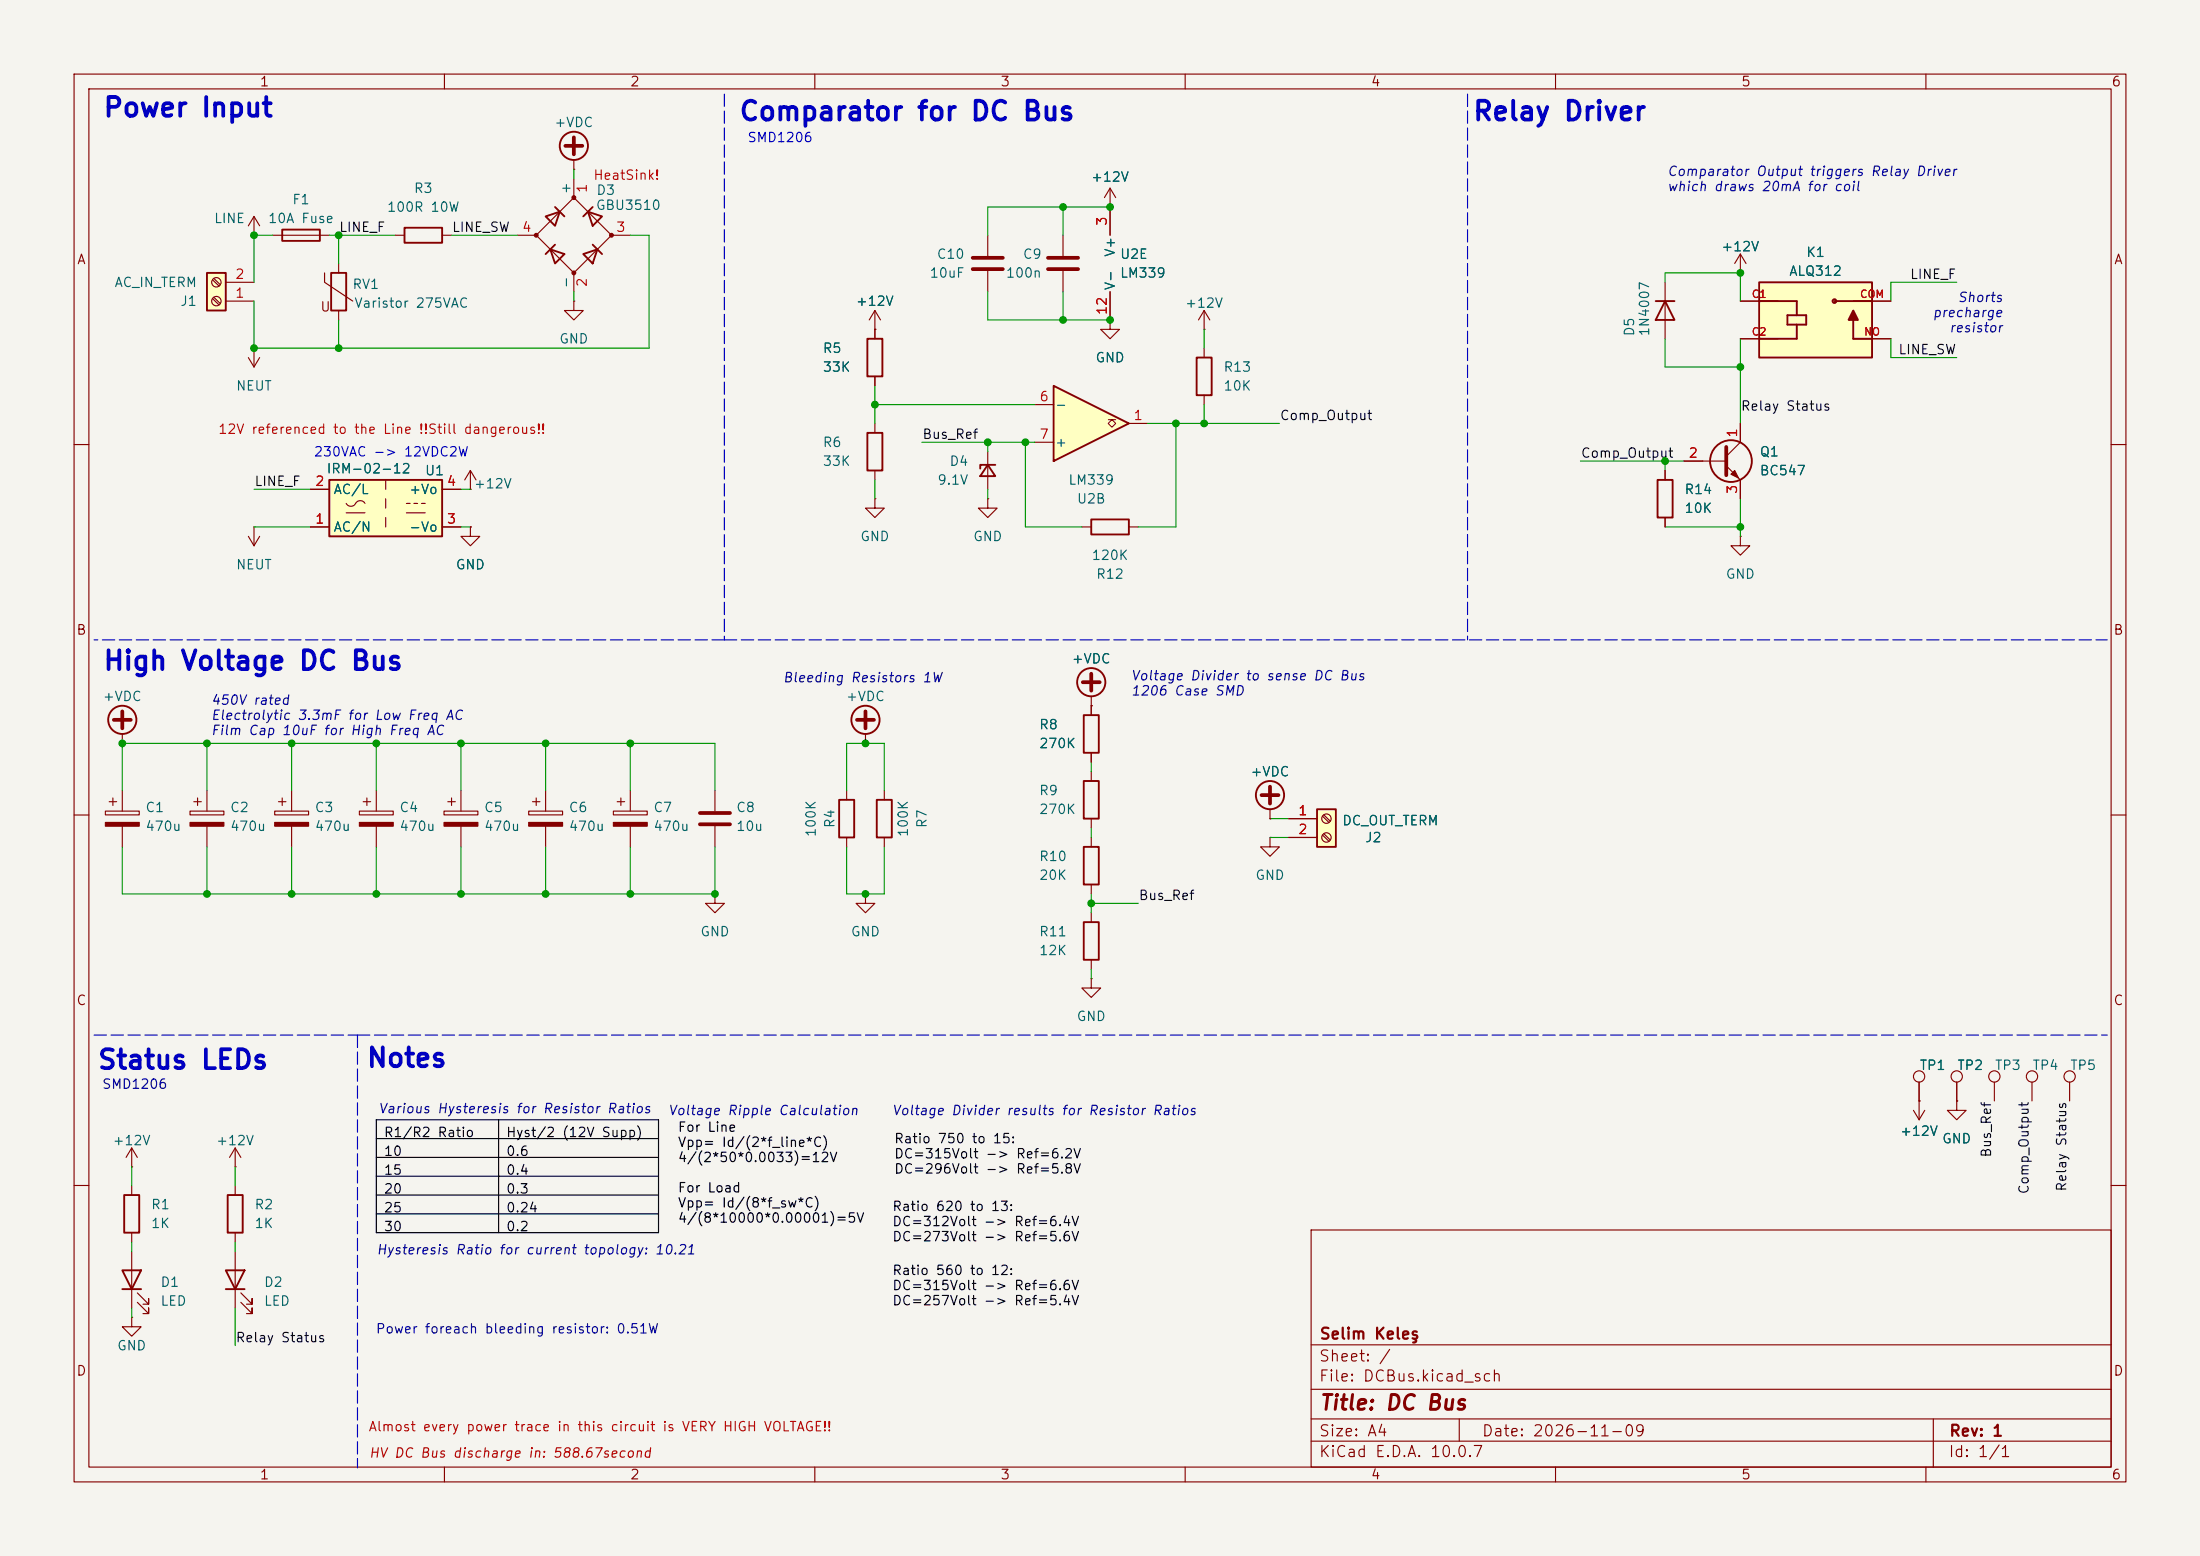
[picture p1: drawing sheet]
<svg xmlns="http://www.w3.org/2000/svg" width="297mm" height="210mm" viewBox="0 0 297 210" stroke-linecap="round" stroke-linejoin="round" font-family="sans-serif">
<path d="M0 0h297v210h-297z" fill="#f5f4ef" stroke="#f5f4ef" stroke-width=".14"/>
<g fill="none" stroke="#840000" stroke-width=".15">
<path d="M10 10h277v190h-277zM12 12h273v186h-273zM60 10v2M110 10v2M160 10v2M210 10v2M260 10v2M149.9 27.9h.1M149.9 25.4v6.4M149.9 39.4v3.8M149.9 25.4l-.8 1.3M149.9 25.4l.7 1.3"/>
<path d="M234.9 36.8h.1M234.9 34.3l.8 1.3M234.9 34.3l-.7 1.3M234.9 34.3v2.5M149.9 43.2v1.3h1.2l-1.2 1.2-1.3-1.2h1.3M149.9 43.2h.1M162.6 44.5h.1M162.6 41.9l-.8 1.3M162.6 41.9l.7 1.3M162.6 41.9v2.6M162.6 47v1.3M162.6 53.3v1.3"/>
<path d="M10 60h2M33.5 72.4l.8 1.3M34.3 71.1h.1M34.3 71.1v2.6M35.1 72.4l-.8 1.3M63.5 66h.1M63.5 71.1v1.3h1.3l-1.3 1.3-1.3-1.3h1.3M63.5 71.1h.1M63.5 63.5l-.8 1.3M63.5 63.5l.8 1.3M63.5 63.5v2.5M118.1 67.3v1.3h1.3l-1.3 1.3-1.3-1.3h1.3"/>
<path d="M118.1 67.3h.1M285 60h2M16.5 99.1v1.2M10 110h2M16.5 100.3h.1M59.9 109.5h4.6v.5h-4.6zM60.5 108.2h1M61 107.7v1M62.2 106.7v2.8M62.2 111.5v2.8M71.4 109.5h4.5v.5h-4.5zM71.9 108.2h1"/>
<path d="M72.4 107.7v1M73.7 106.7v2.8M73.7 111.5v2.8M82.8 109.5h4.6v.5h-4.6zM83.3 108.2h1M83.8 107.7v1M85.1 106.7v2.8M85.1 111.5v2.8M171.4 110.5h.1M171.4 113v1.3h1.3l-1.3 1.3-1.2-1.3h1.2M171.4 113h.1M171.4 109.2v1.3"/>
<path d="M285 110h2M147.3 132.1v1.3h1.3l-1.3 1.2-1.3-1.2h1.3M147.3 132.1h.1M17.8 157.5h.1M17.8 154.9v2.6M17.8 154.9l-.8 1.3M17.8 154.9l.7 1.3M31.7 157.5h.1M31.7 154.9v2.6M31.7 154.9l-.7 1.3M31.7 154.9l.8 1.3M258.3 149.9l.8 1.2"/>
<path d="M259.1 148.6h.1M259.1 146.1v5M259.8 149.9l-.7 1.2M264.2 148.6v1.3h1.2l-1.2 1.2-1.3-1.2h1.3M264.2 148.6h.1M264.2 146.1v2.5M279.4 146.1v2.5M10 160h2M17.8 160v1.3M17.8 166.4v1.2M31.7 160v1.3M31.7 166.4v1.2"/>
<path d="M177 166h108v32h-108zM285 160h2M60 198v2M110 198v2M160 198v2M177 194.5h108M177 191.5h108M177 187.5h108M177 181.5h108M197 191.5v3M210 198v2M260 198v2"/>
<path d="M261 191.5v6.5"/>
<circle cx="259.1" cy="145.3" r=".76"/>
<circle cx="264.2" cy="145.3" r=".76"/>
<circle cx="279.4" cy="145.3" r=".76"/>
</g>
<g fill="#840000" stroke="#840000" stroke-width=".15">
<path d="M71.4 111h4.5v.5h-4.5z"/>
<path d="M59.9 111h4.6v.5h-4.6z"/>
<path d="M82.8 111h4.6v.5h-4.6z"/>
</g>
<g fill="none" stroke="#840000" stroke-width=".25">
<path d="M161.5 48.3h2.1v5h-2.1zM16.8 161.3h2v5.1h-2zM30.7 161.3h2.1v5.1h-2.1z"/>
<circle cx="16.5" cy="97.2" r="1.9"/>
<circle cx="171.4" cy="107.3" r="1.9"/>
</g>
<path d="M15.4 97.2h2.3M16.5 96v2.3M170.3 107.3h2.3M171.4 106.2v2.3" fill="none" stroke="#840000" stroke-width=".51"/>
<path d="M237.5 38.1h15.2v10.2h-15.2z" fill="#ffffc2"/>
<g fill="none" stroke="#840000" stroke-width=".25">
<path d="M237.5 38.1h15.2v10.2h-15.2zM237.5 40.6h5.1v1.9M241.3 42.5h2.5v1.3h-2.5zM242.6 43.8v1.9h-5.1M247.6 40.6h5.1M250.2 43.2v2.5h2.5M133.3 62.7l1.1 1.6h-2.1zM134.4 62.7h-2.1v.5M223.8 64.8h2v5.1h-2z"/>
<circle cx="247.6" cy="40.6" r=".25"/>
</g>
<path d="M250.2 41.9l.6 1.3h-1.2z" fill="#840000" stroke="#840000" stroke-width=".25"/>
<path d="M133.3 31.8v2.7M133.3 36.6v2.8M234.9 40.6h5.1M234.9 45.7h5.1M250.2 40.6h5.1M250.2 45.7h5.1M133.3 67.3v1.3h1.3l-1.3 1.3-1.2-1.3h1.2M133.3 67.3h.1M133.3 61v5M224.8 63.5v1.3M224.8 69.9v1.2" fill="none" stroke="#840000" stroke-width=".15"/>
<path d="M131.3 34.8h4.1M131.3 36.3h4.1" fill="none" stroke="#840000" stroke-width=".51"/>
<path d="M142.2 52.1l10.2 5.1-10.2 5z" fill="#ffffc2"/>
<path d="M117.1 45.7h2v5.1h-2zM142.2 52.1l10.2 5.1-10.2 5zM223.5 40.6h2.6M224.8 40.6l1.3 2.6h-2.6zM147.3 70.1h5.1v2h-5.1z" fill="none" stroke="#840000" stroke-width=".25"/>
<path d="M149.6 56.6h.5l-.5 .6 .5 .5 .5-.5-.5-.6h.5" fill="none" stroke="#840000" stroke-width=".14"/>
<path d="M143.5 31.8v2.7M143.5 36.6v2.8M224.8 38.1v7.6M118.1 44.5v1.2M118.1 50.8v1.3M139.7 54.6h2.5M139.7 59.7h2.5M152.4 57.2h2.5M146 71.1h1.3M152.4 71.1h1.3" fill="none" stroke="#840000" stroke-width=".15"/>
<path d="M141.5 34.8h4M141.5 36.3h4" fill="none" stroke="#840000" stroke-width=".51"/>
<path d="M44.4 64.8h15.3v7.6h-15.3z" fill="#ffffc2"/>
<g fill="none" stroke="#840000" stroke-width=".25">
<path d="M38.1 31h5.1v1.5h-5.1zM44.7 36.8h2v5.1h-2zM54.6 30.7h5.1v2.1h-5.1zM73.7 29.2l1.9-.6-.7 1.9zM74.3 33.7l1.9 .6-1.3 1.3zM74.9 27.9l1.3 1.3M74.9 33l-1.2 1.3M78.7 34.3l1.9-.6-.6 1.9zM79.4 28.6l1.9 .6-1.3 1.3zM80 33l1.3 1.3M80 27.9l-1.3 1.3M117.1 58.4h2v5.1h-2z"/>
<path d="M44.4 64.8h15.3v7.6h-15.3zM113.3 108h2v5h-2zM118.4 108h2v5h-2zM146.3 105.4h2v5.1h-2zM146.3 114.3h2v5.1h-2zM146.3 124.5h2v5h-2zM16.5 171.5h2.5l-1.2 2.5zM16.5 174h2.5M30.5 171.5h2.5l-1.3 2.5zM30.5 174h2.5"/>
<circle cx="77.5" cy="19.7" r="1.9"/>
<circle cx="233.7" cy="62.2" r="2.82"/>
</g>
<g fill="none" stroke="#840000" stroke-width=".15">
<path d="M34.3 31.8h.1M34.3 29.2v2.6M34.3 29.2l-.8 1.3M34.3 29.2l.8 1.3M36.8 31.8h7.6M43.8 36.8v1.3l3.8 2.5M45.7 35.6v1.2M53.3 31.8h1.3M59.7 31.8h1.3M69.8 31.8h2.6M77.5 26.7l5 5.1-5 5-5.1-5zM77.5 22.9h.1"/>
<path d="M77.5 21.6v1.3M77.5 24.1v2.6M77.5 36.8v2.6M82.5 31.8h2.6M33.5 48.3l.8 1.2M34.3 47h.1M34.3 47v2.5M35.1 48.3l-.8 1.2M45.7 41.9v1.3M77.5 40.6v1.3h-1.3l1.3 1.3 1.2-1.3h-1.2M77.5 40.6h.1M118.1 44.5h.1"/>
<path d="M118.1 41.9v2.6M118.1 57.2v1.2M118.1 41.9l-.8 1.3M118.1 41.9l.8 1.3M234.9 57.2v2.5l-1.9 1.9M41.9 71.1h2.5M41.9 66h2.5M46.7 67.9a.77 .77 0 0 0 .8 .4 .77 .77 0 0 0 .6-.5 .73 .73 0 0 1 1.2 .1M46.7 69.2h2.6M52.1 64.8v1.2M52.1 67.3v1.3M52.1 69.9v1.2"/>
<path d="M54.9 69.2h2.5M54.9 67.9h.5M55.9 67.9h.5M56.9 67.9h.5M59.7 71.1h2.5M59.7 66h2.5M118.1 63.5v1.3M227.3 62.2h5.7M233 62.9l1.9 1.9v2.5M234.9 72.4v1.3h1.3l-1.3 1.2-1.2-1.2h1.2M234.9 72.4h.1M14.2 109.5h4.6v.5h-4.6z"/>
<path d="M14.7 108.2h1M15.2 107.7v1M16.5 106.7v2.8M16.5 111.5v2.8M25.7 109.5h4.5v.5h-4.5zM26.2 108.2h1M26.7 107.7v1M27.9 106.7v2.8M27.9 111.5v2.8M37.1 109.5h4.6v.5h-4.6zM37.6 108.2h1M38.1 107.7v1"/>
<path d="M39.4 106.7v2.8M39.4 111.5v2.8M48.5 109.5h4.6v.5h-4.6zM49 108.2h1M49.5 107.7v1M50.8 106.7v2.8M50.8 111.5v2.8M96.5 106.7v2.8M96.5 111.5v2.8M114.3 106.7v1.3M114.3 113v1.3M119.4 106.7v1.3"/>
<path d="M119.4 113v1.3M147.3 104.1v1.3M147.3 110.5v1.3M147.3 113v1.3M147.3 119.4v1.3M96.5 120.7v1.2h1.3l-1.3 1.3-1.3-1.3h1.3M96.5 120.7h.1M116.8 120.7v1.2h1.3l-1.3 1.3-1.2-1.3h1.2M116.8 120.7h.1M147.3 123.2v1.3M147.3 129.5v1.3M17.8 177.8v1.3h1.2l-1.2 1.2-1.3-1.2h1.3"/>
<path d="M17.8 177.8h.1M17.8 168.9v7.6M18.5 175.8l1.6 1.5v-.8v.8h-.8M18.5 174.5l1.6 1.5v-.7v.7h-.8M31.7 168.9v7.6M32.5 175.8l1.5 1.5v-.8v.8h-.7M32.5 174.5l1.5 1.5v-.7v.7h-.7"/>
</g>
<g fill="#840000" stroke="#840000" stroke-width=".15">
<path d="M48.5 111h4.6v.5h-4.6z"/>
<path d="M37.1 111h4.6v.5h-4.6z"/>
<path d="M14.2 111h4.6v.5h-4.6z"/>
<path d="M25.7 111h4.5v.5h-4.5z"/>
<path d="M233.7 64l.5-.5 .5 1z"/>
<circle cx="77.5" cy="36.8" r=".25"/>
<circle cx="82.5" cy="31.7" r=".25"/>
<circle cx="72.4" cy="31.7" r=".25"/>
<circle cx="77.5" cy="26.7" r=".25"/>
</g>
<path d="M76.3 19.7h2.3M77.5 18.5v2.3M233 60.3v3.8M94.5 109.7h4.1M94.5 111.3h4.1" fill="none" stroke="#840000" stroke-width=".51"/>
<path d="M27.9 36.8h2.6v5.1h-2.6z" fill="#ffffc2"/>
<g fill="none" stroke="#840000" stroke-width=".25">
<path d="M27.9 36.8h2.6v5.1h-2.6z"/>
<circle cx="116.8" cy="97.2" r="1.9"/>
<circle cx="147.3" cy="92.1" r="1.9"/>
</g>
<g fill="none" stroke="#840000" stroke-width=".15">
<path d="M28.7 37.8l.9 .8M28.9 37.6l.8 .8M30.5 38.1h3.8M28.7 40.3l.9 .8M28.9 40.1l.8 .9M30.5 40.6h3.8M116.8 99.1v1.2M147.3 95.3h.1M147.3 94v1.3M116.8 100.3h.1M269.2 146.1v2.5M274.3 146.1v2.5"/>
<circle cx="29.2" cy="38.1" r=".63"/>
<circle cx="29.2" cy="40.6" r=".63"/>
<circle cx="269.2" cy="145.3" r=".76"/>
<circle cx="274.3" cy="145.3" r=".76"/>
</g>
<path d="M115.7 97.2h2.3M116.8 96v2.3M146.2 92.1h2.3M147.3 90.9v2.3" fill="none" stroke="#840000" stroke-width=".51"/>
<path d="M177.8 109.2h2.5v5.1h-2.5z" fill="#ffffc2"/>
<path d="M146.3 96.5h2v5.1h-2zM177.8 109.2h2.5v5.1h-2.5z" fill="none" stroke="#840000" stroke-width=".25"/>
<g fill="none" stroke="#840000" stroke-width=".15">
<path d="M149.9 27.9h.1M149.9 27.9v3.9M149.9 39.4v3.8M234.9 36.8h.1M118.1 44.5h.1M118.1 44.5v1.2M118.1 50.8v1.3M149.9 43.2h.1M234.9 40.6h5.1M234.9 45.7h5.1M234.9 57.2v2.5M250.2 40.6h5.1"/>
<path d="M250.2 45.7h5.1M41.9 71.1h2.5M41.9 66h2.5M59.7 71.1h2.5M59.7 66h2.5M63.5 71.1h.1M224.8 63.5v1.3M224.8 69.9v1.2M227.3 62.2h2.6M234.9 64.8v2.5M147.3 95.3h.1M147.3 95.3v1.2"/>
<path d="M147.3 101.6v1.3M171.4 110.5h.1M174 110.5h3.8M174 113h3.8M178.5 110.2l.9 .8M178.5 112.7l.9 .8M178.7 110l.9 .8M178.7 112.5l.9 .9M259.1 148.6h.1M259.1 146.1v2.5M264.2 148.6h.1M264.2 146.1v2.5"/>
<circle cx="179.1" cy="113" r=".63"/>
<circle cx="179.1" cy="110.5" r=".63"/>
</g>
<path d="M50.8 153.7h38.1M50.8 156.2h38.1M50.8 158.8h38.1M50.8 151.1h38.1v15.3h-38.1zM67.3 151.1v15.3M50.8 161.3h38.1M50.8 163.8h38.1" fill="none" stroke="#000" stroke-width=".15"/>
<path d="M97.8 12.7v73.7M198.1 12.7v73.7M97.8 86.4h186.7M97.8 86.4h-85.1M12.7 139.7h35.6M48.3 139.7v58.4M48.3 139.7h236.2" fill="none" stroke="#0000c2" stroke-width=".15" stroke-dasharray="1.7 .6"/>
<g fill="none" stroke="#009600" stroke-width=".15">
<path d="M36.8 31.8h-2.5v6.3M44.4 31.8h8.9M45.7 31.8v3.8M61 31.8h8.8M77.5 22.9v1.2M77.5 39.4v1.2M85.1 31.8h2.5v15.2h-53.3v-6.4M133.3 39.4v3.8h16.6M143.5 27.9v3.9M143.5 39.4v3.8M149.9 27.9h-16.6v3.9M224.8 38.1v-1.3h10.1v3.8"/>
<path d="M264.2 38.1h-8.9v2.5M45.7 43.2v3.8M118.1 52.1v5.1M118.1 54.6h21.6M124.5 59.7h15.2M133.3 59.7v1.3M138.4 59.7v11.4h7.6M154.9 57.2h17.8M158.7 57.2v13.9h-5M162.6 44.5v2.5M162.6 54.6v2.6M224.8 45.7v3.8h10.1"/>
<path d="M234.9 45.7v11.5M255.3 45.7v2.6h8.9M34.3 71.1h7.6M34.3 66h7.6M62.2 71.1h1.3M62.2 66h1.3M118.1 64.8v2.5M133.3 66v1.3M213.4 62.2h13.9M224.8 62.2v1.3M224.8 71.1h10.1M234.9 67.3v5.1"/>
<path d="M16.5 106.7v-6.4h80v6.4M16.5 114.3v6.4h80v-6.4M27.9 100.3v6.4M27.9 114.3v6.4M39.4 100.3v6.4M39.4 114.3v6.4M50.8 100.3v6.4M50.8 114.3v6.4M62.2 100.3v6.4M62.2 114.3v6.4M73.7 100.3v6.4M73.7 114.3v6.4"/>
<path d="M85.1 100.3v6.4M85.1 114.3v6.4M114.3 106.7v-6.4h5.1v6.4M114.3 114.3v6.4h5.1v-6.4M147.3 102.9v1.2M147.3 111.8v1.2M171.4 113h2.6M171.4 110.5h2.6M147.3 121.9h6.4M147.3 120.7v2.5M147.3 130.8v1.3M17.8 157.5v2.5"/>
<path d="M31.7 157.5v2.5M17.8 167.6v1.3M17.8 176.5v1.3M31.7 167.6v1.3M31.7 176.5v5.1"/>
</g>
<g fill="#009600" stroke="#009600" stroke-width=".14">
<circle cx="34.3" cy="31.8" r=".46"/>
<circle cx="34.3" cy="47" r=".46"/>
<circle cx="45.7" cy="47" r=".46"/>
<circle cx="45.7" cy="31.8" r=".46"/>
<circle cx="16.5" cy="100.3" r=".46"/>
<circle cx="27.9" cy="100.3" r=".46"/>
<circle cx="39.4" cy="100.3" r=".46"/>
<circle cx="27.9" cy="120.7" r=".46"/>
<circle cx="39.4" cy="120.7" r=".46"/>
<circle cx="50.8" cy="120.7" r=".46"/>
<circle cx="62.2" cy="120.7" r=".46"/>
<circle cx="85.1" cy="120.7" r=".46"/>
<circle cx="73.7" cy="120.7" r=".46"/>
<circle cx="62.2" cy="100.3" r=".46"/>
<circle cx="50.8" cy="100.3" r=".46"/>
<circle cx="73.7" cy="100.3" r=".46"/>
<circle cx="143.5" cy="27.9" r=".46"/>
<circle cx="149.9" cy="27.9" r=".46"/>
<circle cx="143.5" cy="43.2" r=".46"/>
<circle cx="149.9" cy="43.2" r=".46"/>
<circle cx="133.3" cy="59.7" r=".46"/>
<circle cx="118.1" cy="54.6" r=".46"/>
<circle cx="234.9" cy="36.8" r=".46"/>
<circle cx="158.7" cy="57.2" r=".46"/>
<circle cx="138.4" cy="59.7" r=".46"/>
<circle cx="224.8" cy="62.2" r=".46"/>
<circle cx="234.9" cy="49.5" r=".46"/>
<circle cx="234.9" cy="71.1" r=".46"/>
<circle cx="162.6" cy="57.2" r=".46"/>
<circle cx="116.8" cy="100.3" r=".46"/>
<circle cx="96.5" cy="120.7" r=".46"/>
<circle cx="116.8" cy="120.7" r=".46"/>
<circle cx="85.1" cy="100.3" r=".46"/>
<circle cx="147.3" cy="121.9" r=".46"/>
</g>
<g font-size="2.5" fill="#0000c2">
<text x="13.8" y="16.4">Power Input</text>
<text x="99.6" y="16.9">Comparator for DC Bus</text>
<text x="198.7" y="16.9">Relay Driver</text>
<text x="13.8" y="91.1">High Voltage DC Bus</text>
<text x="13" y="144.9">Status LEDs</text>
<text x="49.4" y="144.7">Notes</text>
</g>
<text font-size="2" fill="#840000" x="178" y="190.8">Title: DC Bus</text>
<g font-size="1.5" fill="#840000">
<text x="178" y="184.1">Sheet: /</text>
<text x="178" y="181.1">Selim Keleş</text>
<text x="178" y="186.8">File: DCBus.kicad_sch</text>
<text x="178" y="197">KiCad E.D.A. 10.0.7</text>
<text x="178" y="194.2">Size: A4</text>
<text x="200" y="194.2">Date: 2026-11-09</text>
<text x="263" y="197">Id: 1/1</text>
<text x="263" y="194.2">Rev: 1</text>
</g>
<g font-size="1.3" fill="#840000">
<text x="35" y="12">1</text>
<text x="85" y="12">2</text>
<text x="135" y="12">3</text>
<text x="185" y="12">4</text>
<text x="235" y="12">5</text>
<text x="285" y="12">6</text>
<text x="10.3" y="36">A</text>
<text x="285.3" y="36">A</text>
<text x="43.1" y="42.4">U</text>
<text x="10.2" y="86">B</text>
<text x="285.2" y="86">B</text>
<text x="10.2" y="136">C</text>
<text x="285.2" y="136">C</text>
<text x="10.2" y="186">D</text>
<text x="285.2" y="186">D</text>
<text x="35" y="200">1</text>
<text x="85" y="200">2</text>
<text x="135" y="200">3</text>
<text x="185" y="200">4</text>
<text x="235" y="200">5</text>
<text x="285" y="200">6</text>
</g>
<g font-size="1.3" fill="#006464">
<text x="74.7" y="17.5">+VDC</text>
<text x="39.4" y="27.9">F1</text>
<text x="52.2" y="28.9">100R 10W</text>
<text x="55.8" y="26.4">R3</text>
<text x="77.3" y="26.3" transform="rotate(-90 77.3 26.3)">+</text>
<text x="80.4" y="28.6">GBU3510</text>
<text x="80.4" y="26.6">D3</text>
<text x="147.2" y="24.8">+12V</text>
<text x="28.8" y="30.4">LINE</text>
<text x="36.1" y="30.4">10A Fuse</text>
<text x="126.4" y="35.3">C10</text>
<text x="138" y="35.3">C9</text>
<text x="150.8" y="34.8" transform="rotate(-90 150.8 34.8)">V+</text>
<text x="151.1" y="35.3">U2E</text>
<text x="232.3" y="34.2">+12V</text>
<text x="243.7" y="35">K1</text>
<text x="15.4" y="39.1">AC_IN_TERM</text>
<text x="24.3" y="41.6">J1</text>
<text x="47.5" y="39.3">RV1</text>
<text x="47.7" y="41.9">Varistor 275VAC</text>
<text x="77.3" y="39" transform="rotate(-90 77.3 39)">-</text>
<text x="115.4" y="41.6">+12V</text>
<text x="125.4" y="37.8">10uF</text>
<text x="135.7" y="37.8">100n</text>
<text x="150.8" y="39.3" transform="rotate(-90 150.8 39.3)">V-</text>
<text x="151.1" y="37.8">LM339</text>
<text x="159.9" y="41.9">+12V</text>
<text x="241.4" y="37.5">ALQ312</text>
<text x="75.4" y="46.7">GND</text>
<text x="111" y="48">R5</text>
<text x="220.9" y="45.5" transform="rotate(-90 220.9 45.5)">D5</text>
<text x="223" y="45.5" transform="rotate(-90 223 45.5)">1N4007</text>
<text x="31.8" y="53">NEUT</text>
<text x="111" y="50.5">33K</text>
<text x="147.8" y="49.2">GND</text>
<text x="165.1" y="50.5">R13</text>
<text x="165.1" y="53">10K</text>
<text x="142.3" y="55.6">-</text>
<text x="44" y="64.2">IRM-02-12</text>
<text x="57.3" y="64.5">U1</text>
<text x="111" y="60.7">R6</text>
<text x="111" y="63.2">33K</text>
<text x="126.5" y="65.7">9.1V</text>
<text x="128.1" y="63.2">D4</text>
<text x="142.3" y="60.7">+</text>
<text x="144.1" y="65.7">LM339</text>
<text x="237.5" y="61.9">Q1</text>
<text x="237.5" y="64.5">BC547</text>
<text x="44.9" y="67">AC/L</text>
<text x="55.1" y="67">+Vo</text>
<text x="63.9" y="66.2">+12V</text>
<text x="145.3" y="68.3">U2B</text>
<text x="227.3" y="67">R14</text>
<text x="227.3" y="69.5">10K</text>
<text x="31.8" y="77.2">NEUT</text>
<text x="44.9" y="72.1">AC/N</text>
<text x="55.1" y="72.1">-Vo</text>
<text x="61.4" y="77.2">GND</text>
<text x="116" y="73.4">GND</text>
<text x="131.3" y="73.4">GND</text>
<text x="147.3" y="75.9">120K</text>
<text x="147.9" y="78.4">R12</text>
<text x="232.9" y="78.4">GND</text>
<text x="144.6" y="89.9">+VDC</text>
<text x="13.8" y="94.9">+VDC</text>
<text x="114.1" y="94.9">+VDC</text>
<text x="140.2" y="98.8">R8</text>
<text x="140.2" y="101.3">270K</text>
<text x="140.2" y="107.6">R9</text>
<text x="168.7" y="105.1">+VDC</text>
<text x="19.5" y="109.9">C1</text>
<text x="19.5" y="112.5">470u</text>
<text x="31" y="109.9">C2</text>
<text x="31" y="112.5">470u</text>
<text x="42.4" y="109.9">C3</text>
<text x="42.4" y="112.5">470u</text>
<text x="53.8" y="109.9">C4</text>
<text x="53.8" y="112.5">470u</text>
<text x="65.3" y="109.9">C5</text>
<text x="65.3" y="112.5">470u</text>
<text x="76.7" y="109.9">C6</text>
<text x="76.7" y="112.5">470u</text>
<text x="88.1" y="109.9">C7</text>
<text x="88.1" y="112.5">470u</text>
<text x="99.3" y="109.9">C8</text>
<text x="99.3" y="112.5">10u</text>
<text x="110.4" y="113.1" transform="rotate(-90 110.4 113.1)">100K</text>
<text x="113" y="111.9" transform="rotate(-90 113 111.9)">R4</text>
<text x="122.9" y="113.1" transform="rotate(-90 122.9 113.1)">100K</text>
<text x="125.4" y="111.9" transform="rotate(-90 125.4 111.9)">R7</text>
<text x="140.2" y="110.2">270K</text>
<text x="181.1" y="111.7">DC_OUT_TERM</text>
<text x="184.2" y="114">J2</text>
<text x="140.2" y="116.5">R10</text>
<text x="140.2" y="119.1">20K</text>
<text x="169.4" y="119.1">GND</text>
<text x="94.5" y="126.7">GND</text>
<text x="114.8" y="126.7">GND</text>
<text x="140.2" y="126.7">R11</text>
<text x="140.2" y="129.2">12K</text>
<text x="145.3" y="138.1">GND</text>
<text x="259.1" y="144.7">TP1</text>
<text x="264.1" y="144.7">TP2</text>
<text x="269.2" y="144.7">TP3</text>
<text x="274.3" y="144.7">TP4</text>
<text x="279.4" y="144.7">TP5</text>
<text x="15.1" y="154.9">+12V</text>
<text x="29.1" y="154.9">+12V</text>
<text x="256.4" y="153.6">+12V</text>
<text x="262.1" y="154.6">GND</text>
<text x="20.3" y="163.5">R1</text>
<text x="20.3" y="166.1">1K</text>
<text x="34.3" y="163.5">R2</text>
<text x="34.3" y="166.1">1K</text>
<text x="21.6" y="174">D1</text>
<text x="21.6" y="176.5">LED</text>
<text x="35.5" y="174">D2</text>
<text x="35.5" y="176.5">LED</text>
<text x="15.7" y="182.6">GND</text>
</g>
<g font-size="1.3" fill="#0000c2">
<text x="100.8" y="19.5">SMD1206</text>
<text x="42.3" y="61.9">230VAC -&gt; 12VDC2W</text>
</g>
<g font-size="1.3" fill="#a90000">
<text x="79.5" y="26.1" transform="rotate(-90 79.5 26.1)">1</text>
<text x="70.4" y="31.6">4</text>
<text x="83.1" y="31.6">3</text>
<text x="149.7" y="30.6" transform="rotate(-90 149.7 30.6)">3</text>
<text x="31.7" y="40.5">1</text>
<text x="31.7" y="38">2</text>
<text x="79.5" y="38.8" transform="rotate(-90 79.5 38.8)">2</text>
<text x="149.7" y="42.6" transform="rotate(-90 149.7 42.6)">12</text>
<text x="140.2" y="54.5">6</text>
<text x="140.2" y="59.6">7</text>
<text x="152.9" y="57">1</text>
<text x="234.8" y="59.2" transform="rotate(-90 234.8 59.2)">1</text>
<text x="42.4" y="65.9">2</text>
<text x="60.2" y="65.9">4</text>
<text x="227.9" y="62.1">2</text>
<text x="42.4" y="71">1</text>
<text x="60.2" y="71">3</text>
<text x="234.8" y="66.8" transform="rotate(-90 234.8 66.8)">3</text>
<text x="175.2" y="110.4">1</text>
<text x="175.2" y="112.9">2</text>
</g>
<g font-size="1.3" fill="#f00">
<text x="80" y="24.6">HeatSink!</text>
<text x="29.4" y="58.9">12V referenced to the Line !!Still dangerous!!</text>
</g>
<g font-size="1.3" fill="#000084">
<text x="225" y="24.1">Comparator Output triggers Relay Driver</text>
<text x="225" y="26.1">which draws 20mA for coil</text>
<text x="264.2" y="41.1">Shorts</text>
<text x="260.8" y="43.1">precharge</text>
<text x="263" y="45.2">resistor</text>
<text x="28.4" y="95.4">450V rated</text>
<text x="105.6" y="92.4">Bleeding Resistors 1W</text>
<text x="152.6" y="92.1">Voltage Divider to sense DC Bus</text>
<text x="152.6" y="94.2">1206 Case SMD</text>
<text x="28.4" y="97.5">Electrolytic 3.3mF for Low Freq AC</text>
<text x="28.4" y="99.5">Film Cap 10uF for High Freq AC</text>
<text x="13.7" y="147.3">SMD1206</text>
<text x="51" y="150.6">Various Hysteresis for Resistor Ratios</text>
<text x="90.1" y="150.8">Voltage Ripple Calculation</text>
<text x="120.3" y="150.8">Voltage Divider results for Resistor Ratios</text>
<text x="50.7" y="169.6">Hysteresis Ratio for current topology: 10.21</text>
<text x="50.6" y="180.3">Power foreach bleeding resistor: 0.51W</text>
</g>
<g font-size="1.3" fill="#0f0f0f">
<text x="45.7" y="31.6">LINE_F</text>
<text x="60.9" y="31.6">LINE_SW</text>
<text x="257.8" y="38">LINE_F</text>
<text x="256.2" y="48.1">LINE_SW</text>
<text x="124.4" y="59.6">Bus_Ref</text>
<text x="172.7" y="57">Comp_Output</text>
<text x="234.9" y="55.8">Relay Status</text>
<text x="34.3" y="65.9">LINE_F</text>
<text x="213.3" y="62.1">Comp_Output</text>
<text x="153.6" y="121.8">Bus_Ref</text>
<text x="269.1" y="156.3" transform="rotate(-90 269.1 156.3)">Bus_Ref</text>
<text x="274.2" y="161.3" transform="rotate(-90 274.2 161.3)">Comp_Output</text>
<text x="279.3" y="160.9" transform="rotate(-90 279.3 160.9)">Relay Status</text>
<text x="31.7" y="181.5">Relay Status</text>
</g>
<g font-size="1.3">
<text x="51.7" y="153.8">R1/R2 Ratio</text>
<text x="68.2" y="153.8">Hyst/2 (12V Supp)</text>
<text x="91.4" y="153.1">For Line</text>
<text x="91.4" y="155.1">Vpp= Id/(2*f_line*C)</text>
<text x="120.6" y="154.6">Ratio 750 to 15:</text>
<text x="51.7" y="156.3">10</text>
<text x="51.7" y="158.9">15</text>
<text x="51.7" y="161.4">20</text>
<text x="68.2" y="156.3">0.6</text>
<text x="68.2" y="158.9">0.4</text>
<text x="68.2" y="161.4">0.3</text>
<text x="91.4" y="157.2">4/(2*50*0.0033)=12V</text>
<text x="91.4" y="161.3">For Load</text>
<text x="120.6" y="156.7">DC=315Volt -&gt; Ref=6.2V</text>
<text x="120.6" y="158.7">DC=296Volt -&gt; Ref=5.8V</text>
<text x="51.7" y="163.9">25</text>
<text x="51.7" y="166.5">30</text>
<text x="68.2" y="163.9">0.24</text>
<text x="68.2" y="166.5">0.2</text>
<text x="91.4" y="163.3">Vpp= Id/(8*f_sw*C)</text>
<text x="91.4" y="165.3">4/(8*10000*0.00001)=5V</text>
<text x="120.4" y="163.8">Ratio 620 to 13:</text>
<text x="120.4" y="165.8">DC=312Volt -&gt; Ref=6.4V</text>
<text x="120.4" y="167.9">DC=273Volt -&gt; Ref=5.6V</text>
<text x="120.4" y="172.4">Ratio 560 to 12:</text>
<text x="120.4" y="174.4">DC=315Volt -&gt; Ref=6.6V</text>
<text x="120.4" y="176.5">DC=257Volt -&gt; Ref=5.4V</text>
</g>
<g font-size="1.3" fill="#c20000">
<text x="49.7" y="193.5">Almost every power trace in this circuit is VERY HIGH VOLTAGE!!</text>
<text x="49.7" y="197.1">HV DC Bus discharge in: 588.67second</text>
</g>
<g font-size="1" fill="#a90000">
<text x="236.4" y="40.5">C1</text>
<text x="251" y="40.5">COM</text>
<text x="236.4" y="45.5">C2</text>
<text x="251.6" y="45.5">NO</text>
</g>
</svg>
